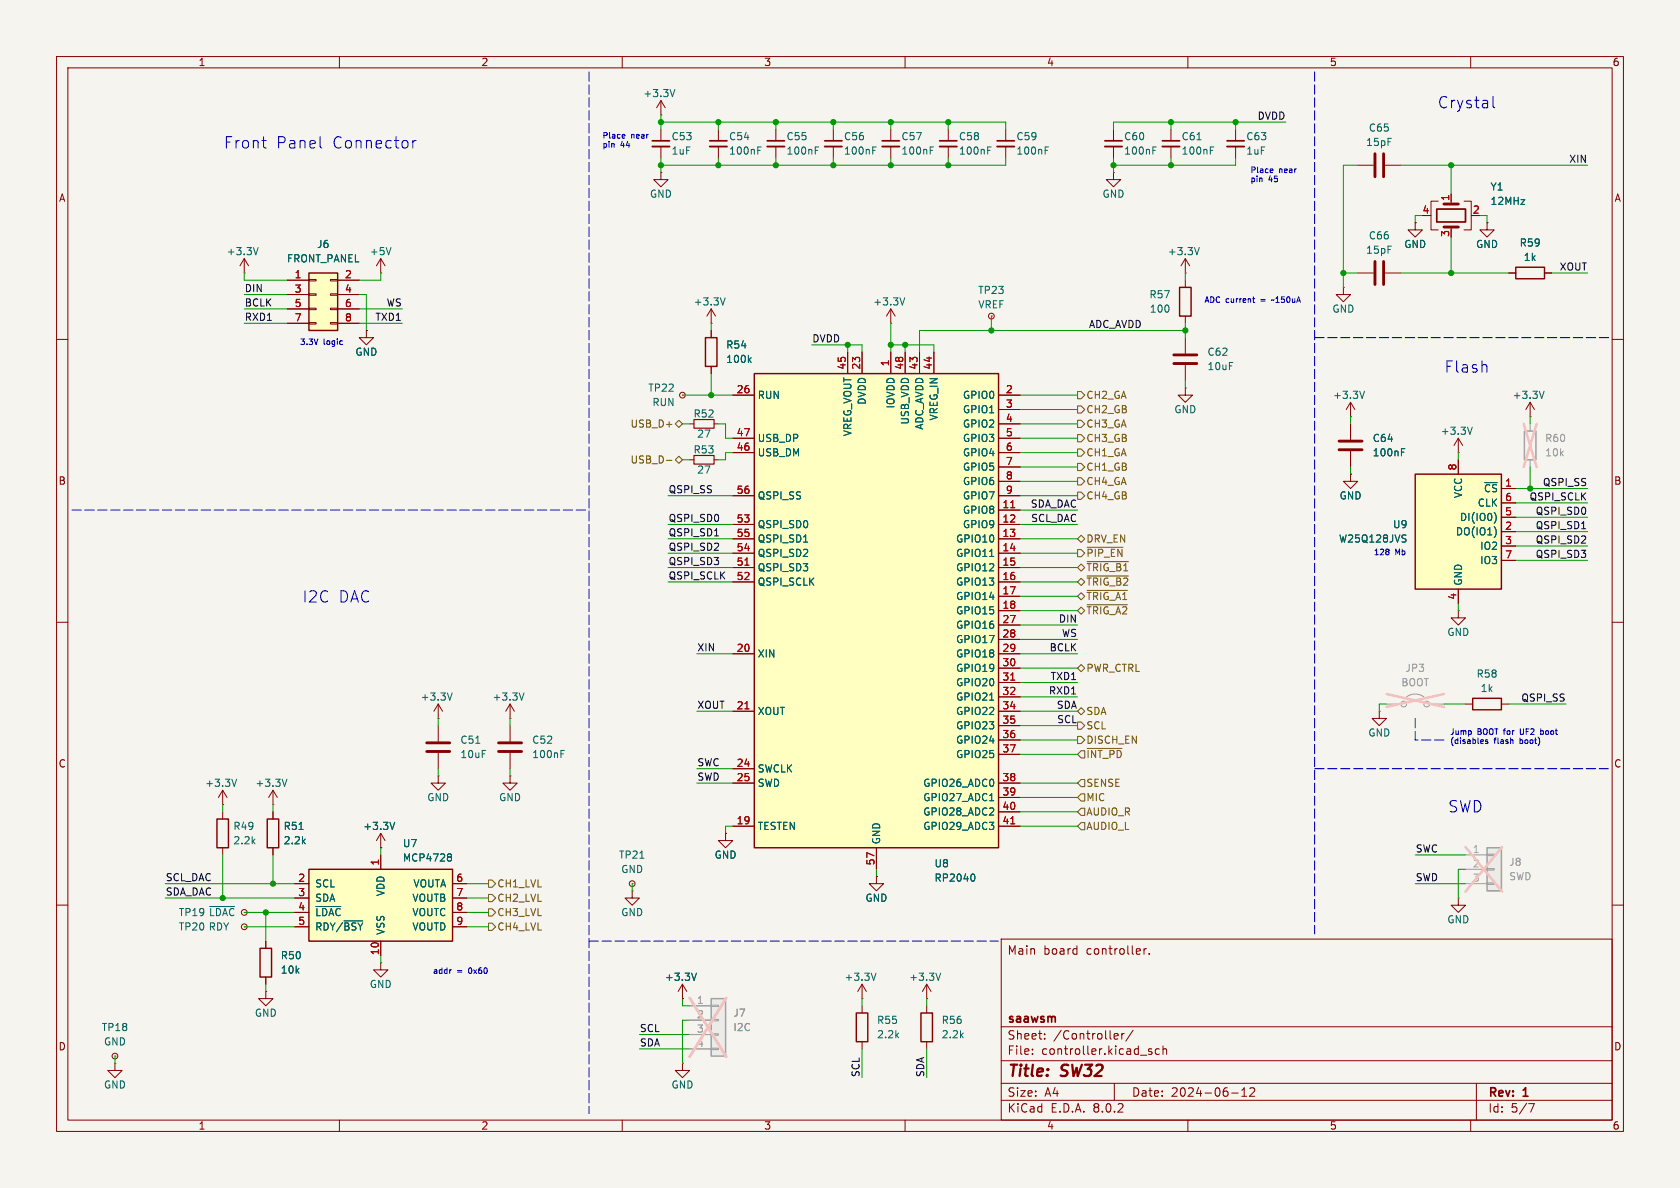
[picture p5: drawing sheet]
<svg xmlns="http://www.w3.org/2000/svg" width="297mm" height="210mm" viewBox="0 0 297 210" stroke-linecap="round" stroke-linejoin="round" font-family="sans-serif">
<path d="M0 0h297v210h-297z" fill="#f5f4ef" stroke="#f5f4ef" stroke-width=".18"/>
<g fill="none" stroke="#840000" stroke-width=".18">
<path d="M10 10h277v190h-277zM12 12h273v186h-273zM60 10v2M110 10v2M160 10v2M210 10v2M260 10v2M240 29.2h2.8M244.9 29.2h2.7M262.9 39.4v1.2h1.3l-1.3 1.3-1.3-1.3h1.3M262.9 39.4h.1M10 60h2"/>
<path d="M266.7 48.3h1.3M273 48.3h1.3M285 60h2M121.9 74.9h.8M126.2 74.9h.8M238.8 73.7h.1M238.8 71.1l-.8 1.3M238.8 71.1v2.6M238.8 71.1l.7 1.3M257.8 77.5l-.8 1.2M257.8 77.5v2.5M257.8 77.5l.8 1.2"/>
<path d="M238.8 83.8v1.3h1.2l-1.2 1.3-1.3-1.3h1.3M238.8 83.8h.1M257.8 80h.1M10 110h2M285 110h2M10 160h2M285 160h2M177 166h108v32h-108zM202.2 167.7v1M202.7 167.7l-.3 .1-.2 .2M203.2 168.6v.1M60 198v2"/>
<path d="M110 198v2M160 198v2M177 194.5h108M177 191.5h108M177 187.5h108M177 181.5h108M182.5 186.3v.1M182.5 185.5v.1M184.7 183.6v.1M184.7 182.8v.1M197 191.5v3M197.2 182.7l.4 .1 .1 .3-.7 .1"/>
<path d="M197.6 183.6l-.4 .1M198.3 182.7v1M198.7 182.7l-.2 .1-.2 .2M200.3 182.1l-1.3 2M203.1 185.8l.5 .2 .1 .2-.2 .2-.5-.1M203.1 185.5h.5M205 185.5l-.5-.1-.3 .3v.4l.2 .2h.6M205.6 185.5l.2-.1 .4 .1v.9M205.6 184.9v1.5M210 198v2M217.7 193.2h1.2M219.5 193.8h.9"/>
<path d="M219.5 192.7l.5-.4v1.5M221 192.4l.5-.1 .2 .1 .1 .3-.9 1.1h.9M260 198v2M261 191.5v6.5M270.2 195.1h1l-.6 1.5"/>
</g>
<path d="M268 47.2h5v2.1h-5z" fill="none" stroke="#840000" stroke-width=".25"/>
<path d="M122.7 74.2h3.5v1.5h-3.5z" fill="none" stroke="#840000" stroke-width=".2"/>
<path d="M243.1 27.2v4M244.6 27.2v4" fill="none" stroke="#840000" stroke-width=".51"/>
<path d="M241.2 69.2l-.4 1.2M260.3 75.5l-.4 1.3" fill="none" stroke="#006464" stroke-width=".18"/>
<path d="M133.3 66h43.2v83.9h-43.2z" fill="#ffffc2"/>
<path d="M133.3 66h43.2v83.9h-43.2zM162.8 179.1h2v5.1h-2z" fill="none" stroke="#840000" stroke-width=".25"/>
<g fill="none" stroke="#840000" stroke-width=".18">
<path d="M218.4 22.9v2M218.4 25.9v2M43.2 48.3h.1M43.2 45.7l-.8 1.3M43.2 45.7v2.6M43.2 45.7l.7 1.3M129.5 69.9h3.8M129.5 77.5h3.8M149.9 62.2v3.8M152.4 62.2v3.8M157.5 62.2v3.8M160 62.2v3.8"/>
<path d="M162.6 62.2v3.8M165.1 62.2v3.8M176.5 69.9h3.8M176.5 72.4h3.8M176.5 74.9h3.8M176.5 77.5h3.8M238.8 74.9v2.8M238.8 79.8v2.8M129.5 92.7h3.8M129.5 95.3h3.8M129.5 97.8h3.8M129.5 80h3.8"/>
<path d="M129.5 87.6h3.8M176.5 90.2h3.8M176.5 92.7h3.8M176.5 95.3h3.8M176.5 97.8h3.8M176.5 80h3.8M176.5 87.6h3.8M176.5 82.6h3.8M176.5 85.1h3.8M129.5 100.3h3.8M129.5 102.9h3.8M129.5 115.6h3.8"/>
<path d="M176.5 100.3h3.8M176.5 102.9h3.8M176.5 105.4h3.8M176.5 108h3.8M176.5 115.6h3.8M176.5 110.5h3.8M176.5 113h3.8M176.5 118.1h3.8M129.5 125.7h3.8M129.5 135.9h3.8M129.5 138.4h3.8M176.5 125.7h3.8"/>
<path d="M176.5 138.4h3.8M176.5 120.7h3.8M176.5 123.2h3.8M176.5 128.3h3.8M176.5 130.8h3.8M176.5 133.4h3.8M128.3 147.3v1.3h1.2l-1.2 1.3-1.3-1.3h1.3M128.3 147.3h.1M129.5 146.1h3.8M154.9 149.9v3.8M176.5 146.1h3.8M176.5 141h3.8"/>
<path d="M176.5 143.5h3.8M163.8 176.5h.1M163.8 174v2.5M163.8 177.8v1.3M163.8 174l-.7 1.3M163.8 174l.8 1.3M163.8 184.2v1.2"/>
</g>
<path d="M131.7 99.9h.7M178.7 89.8h.7M131.7 125.3h.7M178.7 120.2h.7M178.7 145.6h.7" fill="none" stroke="#a90000" stroke-width=".18"/>
<path d="M45.6 43.8l-.4 1.2M247.8 79.9h.4M247.8 79.3h.6M142.1 95.8h.7M175 98.4h.7M175 123.8h.7M172 154.5a.79 .79 0 0 1 0 1.3M175 141.5h.7M166.3 172l-.4 1.3" fill="none" stroke="#006464" stroke-width=".18"/>
<path d="M216.9 25.9h3.1" fill="none" stroke="#840000" stroke-width=".33"/>
<path d="M216.9 24.9h3.1" fill="none" stroke="#840000" stroke-width=".3"/>
<path d="M236.7 79.5h4.1M236.7 78h4.1" fill="none" stroke="#840000" stroke-width=".51"/>
<path d="M250.2 83.8h15.2v20.3h-15.2z" fill="#ffffc2"/>
<path d="M250.2 83.8h15.2v20.3h-15.2z" fill="none" stroke="#840000" stroke-width=".25"/>
<path d="M64.8 58.4v1.3h-1.3l1.3 1.3 1.2-1.3h-1.2M64.8 58.4h.1M257.8 81.3v2.5M265.4 86.4h2.6M265.4 94h2.6M265.4 96.5h2.6M265.4 91.4h2.6M265.4 88.9h2.6M265.4 99.1h2.6M257.8 104.1v2.6" fill="none" stroke="#840000" stroke-width=".18"/>
<path d="M248.1 94.6h.5M248.3 95.2l.3 .3-.3 .3M264.2 90.6a1.49 1.49 0 0 1 0 1.8M264.5 93.7v.8" fill="none" stroke="#006464" stroke-width=".18"/>
<path d="M54.6 48.3h5.1v10.1h-5.1z" fill="#ffffc2"/>
<g fill="none" stroke="#840000" stroke-width=".18">
<path d="M116.8 17.8v2.5M116.8 17.8l-.7 1.3M116.8 17.8l.8 1.3M116.8 30.5v1.3h1.3l-1.3 1.2-1.2-1.2h1.2M116.8 30.5h.1M116.8 20.3h.1M116.8 22.9v2M116.8 25.9v2M147.3 22.9v2M147.3 25.9v2M157.5 22.9v2M157.5 25.9v2"/>
<path d="M50.8 49.5h3.8M50.8 52.1h3.8M50.8 54.6h3.8M50.8 57.2h3.8M54.6 57h1.3v.3h-1.3zM54.6 54.5h1.3v.2h-1.3zM54.6 51.9h1.3v.3h-1.3zM54.6 49.4h1.3v.3h-1.3zM58.4 57h1.3v.3h-1.3zM58.4 54.5h1.3v.2h-1.3zM58.4 51.9h1.3v.3h-1.3zM58.4 49.4h1.3v.3h-1.3z"/>
<path d="M59.7 49.5h3.8M59.7 52.1h3.8M59.7 54.6h3.8M59.7 57.2h3.8M67.3 48.3h.1M67.3 45.7l-.8 1.3M67.3 45.7v2.6M67.3 45.7l.8 1.3M157.5 57.2h.1M157.5 54.6v2.6M157.5 54.6l-.8 1.3M157.5 54.6l.7 1.3"/>
<path d="M120.6 69.9h.1M243.8 125.7v1.3h1.3l-1.3 1.3-1.2-1.3h1.2M243.8 125.7h.1M154.9 154.9v1.3h1.3l-1.3 1.3-1.2-1.3h1.2M154.9 154.9h.1M120.6 176.5h.1M120.6 174l-.7 1.3M120.6 174v2.5M120.6 174l.8 1.3M152.4 177.8v1.3M120.6 188v1.2h1.3l-1.3 1.3-1.2-1.3h1.2M120.6 188h.1"/>
<path d="M152.4 184.2v1.2"/>
<circle cx="120.7" cy="69.9" r=".51"/>
</g>
<path d="M54.6 48.3h5.1v10.1h-5.1zM151.4 179.1h2v5.1h-2z" fill="none" stroke="#840000" stroke-width=".25"/>
<path d="M115.3 25.9h3.1M145.8 25.9h3M156 25.9h3" fill="none" stroke="#840000" stroke-width=".33"/>
<path d="M115.3 24.9h3.1M145.8 24.9h3M156 24.9h3" fill="none" stroke="#840000" stroke-width=".3"/>
<path d="M119.3 15.8l-.4 1.3M154.3 26.6h.4M154.3 26h.6M164.4 26.6h.5M164.4 26h.7M69.1 43.8l-.4 1.2M159.9 52.6l-.4 1.3M123.1 172l-.4 1.3" fill="none" stroke="#006464" stroke-width=".18"/>
<path d="M125.7 176.5h2.6v10.2h-2.6z" fill="#ebeae8"/>
<g fill="none" stroke="#9c9b98" stroke-width=".18">
<path d="M270.5 74.9v1.3M270.5 81.3v1.3M245.1 124.5h2.5M248.7 123.2a2.54 2.54 0 0 1 3 0M252.7 124.5h2.6M121.9 177.8h3.8M125.7 177.7h1.3v.2h-1.3zM121.9 180.3h3.8M121.9 182.9h3.8M121.9 185.4h3.8M125.7 185.3h1.3v.2h-1.3zM125.7 182.8h1.3v.2h-1.3z"/>
<path d="M125.7 180.2h1.3v.3h-1.3z"/>
<circle cx="248.2" cy="124.5" r=".51"/>
<circle cx="252.2" cy="124.5" r=".51"/>
</g>
<path d="M269.5 76.2h2v5.1h-2zM125.7 176.5h2.6v10.2h-2.6z" fill="none" stroke="#9c9b98" stroke-width=".25"/>
<path d="M269.4 74.9l2.3 7.7M271.7 74.9l-2.3 7.7M245.1 122.7l10.2 2.3M255.3 122.7l-10.2 2.3M121.9 176.4l6.5 10.4M128.4 176.4l-6.5 10.4" fill="none" stroke="#f6c1c2" stroke-width=".46"/>
<g fill="none" stroke="#840000" stroke-width=".18">
<path d="M127 22.9v2M127 25.9v2M137.2 22.9v2M137.2 25.9v2M207 22.9v2M207 25.9v2M125.7 57.2h.1M125.7 54.6v2.6M125.7 58.4v1.3M125.7 54.6l-.7 1.3M125.7 54.6l.8 1.3M175.3 55.9h.1"/>
<path d="M209.5 48.3h.1M209.5 45.7l-.7 1.3M209.5 45.7v2.6M209.5 49.5v1.3M209.5 55.9v1.3M209.5 59.7v2.8M209.5 45.7l.8 1.3M125.7 64.8v1.2M209.5 68.6v1.3h1.3l-1.3 1.2-1.2-1.2h1.2M209.5 68.6h.1M209.5 64.5v2.8M270.5 73.7h.1"/>
<path d="M270.5 71.1l-.8 1.3M270.5 71.1v2.6M270.5 71.1l.8 1.3M121.9 81.3h.8M126.2 81.3h.8M257.8 108v1.2h1.3l-1.3 1.3-1.3-1.3h1.3M257.8 108h.1M77.5 137.2v1.2h1.2l-1.2 1.3-1.3-1.3h1.3M77.5 137.2h.1M77.5 127h.1M77.5 124.5v2.5M77.5 128.3v2.8"/>
<path d="M77.5 133.1v2.8M77.5 124.5l-.8 1.2M77.5 124.5l.7 1.2M90.2 137.2v1.2h1.2l-1.2 1.3-1.3-1.3h1.3M90.2 137.2h.1M111.8 157.5v1.3h1.2l-1.2 1.2-1.3-1.2h1.3M111.8 157.5h.1M111.8 156.2h.1M152.4 176.5h.1M152.4 174l-.8 1.3M152.4 174v2.5M152.4 174l.8 1.3"/>
<circle cx="175.3" cy="55.9" r=".51"/>
<circle cx="111.8" cy="156.2" r=".51"/>
</g>
<g fill="none" stroke="#006464" stroke-width=".18">
<path d="M134 26.6h.4M134 26h.6M144.1 26.6h.5M144.1 26h.6M211.6 24.7h.7M214 26.6h.4M214 26h.6M128.2 52.6l-.4 1.3M212 43.8l-.4 1.2M132.4 63.6l.4 .5M132.8 63.2l-.5 .5M273 69.2l-.4 1.2"/>
<path d="M79.9 122.5l-.4 1.3M84.1 131.4h.7M113.1 151.7h.7M154.9 172l-.5 1.3"/>
</g>
<path d="M125.5 25.9h3M135.6 25.9h3.1M205.5 25.9h3" fill="none" stroke="#840000" stroke-width=".33"/>
<path d="M125.5 24.9h3M135.6 24.9h3.1M205.5 24.9h3" fill="none" stroke="#840000" stroke-width=".3"/>
<path d="M124.7 59.7h2v5.1h-2zM208.5 50.8h2.1v5.1h-2.1z" fill="none" stroke="#840000" stroke-width=".25"/>
<path d="M122.7 80.5h3.5v1.5h-3.5z" fill="none" stroke="#840000" stroke-width=".2"/>
<path d="M207.5 64.3h4.1M207.5 62.7h4.1M75.4 132.8h4.1M75.4 131.3h4.1" fill="none" stroke="#840000" stroke-width=".51"/>
<path d="M262.9 149.9h2.5v7.6h-2.5z" fill="#ebeae8"/>
<path d="M259.1 151.1h3.8M259.1 153.7h3.8M259.1 156.2h3.8M262.9 156.1h1.3v.2h-1.3zM262.9 153.5h1.3v.3h-1.3zM262.9 151h1.3v.3h-1.3z" fill="none" stroke="#9c9b98" stroke-width=".18"/>
<path d="M262.9 149.9h2.5v7.6h-2.5z" fill="none" stroke="#9c9b98" stroke-width=".25"/>
<path d="M259.1 149.7l6.5 7.9M265.6 149.7l-6.5 7.9" fill="none" stroke="#f6c1c2" stroke-width=".46"/>
<g fill="none" stroke="#840000" stroke-width=".18">
<path d="M167.6 22.9v2M167.6 25.9v2M177.8 22.9v2M177.8 25.9v2M196.8 30.5v1.3h1.3l-1.3 1.2-1.2-1.2h1.2M196.8 30.5h.1M196.8 22.9v2M196.8 25.9v2M90.2 127h.1M90.2 124.5l-.8 1.2M90.2 124.5v2.5M90.2 128.3v2.8"/>
<path d="M90.2 133.1v2.8M90.2 124.5l.7 1.2M259.1 124.5h1.2M265.4 124.5h1.3M67.3 149.9h.1M67.3 147.3l-.8 1.3M67.3 147.3v2.6M67.3 147.3l.8 1.3M257.8 158.8v1.2h1.3l-1.3 1.3-1.3-1.3h1.3M257.8 158.8h.1M67.3 170.2v1.3h1.3l-1.3 1.2-1.3-1.2h1.3M67.3 170.2h.1"/>
</g>
<path d="M174.6 26.6h.4M174.6 26h.6M184.8 26.6h.4M184.8 26h.6M203.8 26.6h.4M203.8 26h.6M92.6 122.5l-.4 1.3M99.2 133.3h.4M99.2 132.7h.6M69.8 145.4l-.4 1.2" fill="none" stroke="#006464" stroke-width=".18"/>
<path d="M88.1 132.8h4.1M88.1 131.3h4.1" fill="none" stroke="#840000" stroke-width=".51"/>
<path d="M166.1 25.9h3.1M176.3 25.9h3M195.3 25.9h3.1" fill="none" stroke="#840000" stroke-width=".33"/>
<path d="M166.1 24.9h3.1M176.3 24.9h3M195.3 24.9h3.1" fill="none" stroke="#840000" stroke-width=".3"/>
<path d="M260.3 123.4h5.1v2.1h-5.1z" fill="none" stroke="#840000" stroke-width=".25"/>
<path d="M54.6 153.7h25.4v12.7h-25.4z" fill="#ffffc2"/>
<path d="M38.4 144.8h2v5.1h-2zM47.2 144.8h2.1v5.1h-2.1zM54.6 153.7h25.4v12.7h-25.4zM46 167.6h2v5.1h-2z" fill="none" stroke="#840000" stroke-width=".25"/>
<g fill="none" stroke="#840000" stroke-width=".18">
<path d="M250.2 39.4v1.2h1.3l-1.3 1.3-1.3-1.3h1.3M250.2 39.4h.1M252.7 38.1h.3M254.3 35.6h-1.3v5h1.3M256.5 34.3v1.3M258.8 35.6h1.3v5h-1.3M262.9 39.4h.1M50.8 49.5h3.8M50.8 52.1h3.8M50.8 54.6h3.8M50.8 57.2h3.8M59.7 49.5h3.8"/>
<path d="M59.7 52.1h3.8M59.7 54.6h3.8M59.7 57.2h3.8M64.8 58.4h.1M125.7 58.4v1.3M237.5 50.8v1.3h1.3l-1.3 1.2-1.3-1.2h1.3M237.5 50.8h.1M240 48.3h2.8M244.9 48.3h2.7M256.5 40.1v.5M266.7 48.3h1.3M273 48.3h1.3"/>
<path d="M125.7 64.8v1.2M129.5 69.9h3.8M129.5 77.5h3.8M149.9 62.2v3.8M152.4 62.2v3.8M157.5 62.2v3.8M160 62.2v3.8M162.6 62.2v3.8M165.1 62.2v3.8M176.5 69.9h3.8M176.5 72.4h3.8M176.5 74.9h3.8"/>
<path d="M176.5 77.5h3.8M238.8 74.9v2.8M238.8 79.8v2.8M129.5 92.7h3.8M129.5 95.3h3.8M129.5 97.8h3.8M129.5 80h3.8M129.5 87.6h3.8M176.5 90.2h3.8M176.5 92.7h3.8M176.5 95.3h3.8M176.5 97.8h3.8"/>
<path d="M176.5 80h3.8M176.5 87.6h3.8M176.5 82.6h3.8M176.5 85.1h3.8M238.8 83.8h.1M257.8 81.3v2.5M265.4 86.4h2.6M265.4 94h2.6M265.4 96.5h2.6M265.4 91.4h2.6M265.4 88.9h2.6M265.4 99.1h2.6"/>
<path d="M129.5 100.3h3.8M129.5 102.9h3.8M129.5 115.6h3.8M176.5 100.3h3.8M176.5 102.9h3.8M176.5 105.4h3.8M176.5 108h3.8M176.5 115.6h3.8M176.5 110.5h3.8M176.5 113h3.8M176.5 118.1h3.8M257.8 104.1v2.6"/>
<path d="M39.4 139.7v2.5M39.4 139.7l-.8 1.3M39.4 139.7l.7 1.3M48.3 139.7v2.5M48.3 139.7l-.8 1.3M48.3 139.7l.7 1.3M129.5 125.7h3.8M129.5 135.9h3.8M129.5 138.4h3.8M176.5 125.7h3.8M176.5 138.4h3.8M176.5 120.7h3.8"/>
<path d="M176.5 123.2h3.8M176.5 128.3h3.8M176.5 130.8h3.8M176.5 133.4h3.8M39.4 142.2h.1M39.4 143.5v1.3M39.4 149.9v1.2M48.3 142.2h.1M48.3 143.5v1.3M48.3 149.9v1.2M52.1 156.2h2.5M52.1 158.8h2.5"/>
<path d="M67.3 149.9h.1M67.3 151.1v2.6M80 156.2h2.5M80 158.8h2.5M128.3 147.3h.1M129.5 146.1h3.8M154.9 154.9h.1M154.9 149.9v3.8M176.5 146.1h3.8M176.5 141h3.8M176.5 143.5h3.8M43.2 163.8h.1"/>
<path d="M47 175.3v1.2h1.3l-1.3 1.3-1.3-1.3h1.3M47 175.3h.1M47 166.4v1.2M47 172.7v1.3M52.1 161.3h2.5M52.1 163.8h2.5M67.3 166.4v2.5M80 161.3h2.5M80 163.8h2.5M120.6 176.5h.1M20.3 188v1.2h1.3l-1.3 1.3-1.3-1.3h1.3M20.3 188h.1"/>
<path d="M20.3 186.7h.1"/>
<circle cx="43.2" cy="163.8" r=".51"/>
<circle cx="20.3" cy="186.7" r=".51"/>
</g>
<g fill="none" stroke="#006464" stroke-width=".18">
<path d="M132.4 63.6l.4 .5M132.8 63.2l-.5 .5M247.8 79.9h.4M247.8 79.3h.6M142.1 95.8h.7M175 98.4h.7M248.1 94.6h.5M248.3 95.2l.3 .3-.3 .3M264.2 90.6a1.49 1.49 0 0 1 0 1.8M264.5 93.7v.8M41.8 137.7l-.4 1.3M50.7 137.7l-.4 1.3"/>
<path d="M175 123.8h.7M52.9 146.6h.7M69.8 145.4l-.4 1.2M79.3 150.9h.3l.2 .3-.2 .3M79.3 151.5h.3M79.6 151.5l.2 .1v.4l-.1 .2h-.4M172 154.5a.79 .79 0 0 1 0 1.3M175 141.5h.7M37.1 160.2h4.4M55.9 160.2h4.4M60.8 162.8h3.3M123.1 172l-.4 1.3"/>
</g>
<path d="M254 37h5.1v2.2h-5.1z" fill="none" stroke="#840000" stroke-width=".3"/>
<path d="M255.3 36.1h2.5M243.1 46.2v4.1M244.6 46.2v4.1M255.3 40.1h2.5" fill="none" stroke="#840000" stroke-width=".51"/>
<g fill="none" stroke="#725600" stroke-width=".18">
<path d="M120 74.3l.6 .6-.6 .7-.6-.7zM190.5 69.2h.6l.7 .7-.7 .6h-.6zM190.5 71.8h.6l.7 .6-.7 .6h-.6zM190.5 76.8h.6l.7 .7-.7 .6h-.6zM190.5 74.3h.6l.7 .6-.7 .7h-.6zM190.5 79.4h.6l.7 .6-.7 .6h-.6zM117.8 81.4h1M119.4 81.3l.6-.7 .6 .7-.6 .6zM190.5 87h.6l.7 .6-.7 .7h-.6zM190.5 84.5h.6l.7 .6-.7 .6h-.6zM190.5 97.2h.6l.7 .6-.7 .6h-.6zM190.5 81.9h.6l.7 .7-.7 .6h-.6z"/>
<path d="M190.5 95.3l.6-.7 .7 .7-.7 .6zM192.2 96.7h6.3M192.2 99.3h7.3M190.5 105.4l.6-.6 .7 .6-.7 .6zM190.5 100.3l.6-.6 .7 .6-.7 .7zM190.5 118.1l.6-.6 .7 .6-.7 .6zM190.5 108l.6-.7 .7 .7-.7 .6zM190.5 102.9l.6-.7 .7 .7-.7 .6zM192.2 104.4h7.1M192.2 106.9h7.1M192.2 101.8h7.3M190.5 127.6h.6l.7 .7-.7 .6h-.6z"/>
<path d="M190.5 125.7l.6-.6 .7 .6-.7 .7zM190.5 130.2h.6l.7 .6-.7 .6h-.6zM191.1 137.8h.7v1.3h-.7l-.6-.7zM191.1 132.7h.7v1.3h-.7l-.6-.6zM192.2 132.3h6.1M86.4 158.1h.6l.6 .7-.6 .6h-.6zM86.4 155.6h.6l.6 .6-.6 .6h-.6zM191.1 140.3h.7v1.3h-.7l-.6-.6zM191.1 142.9h.7v1.2h-.7l-.6-.6zM191.1 145.4h.7v1.3h-.7l-.6-.6zM86.4 160.7h.6l.6 .6-.6 .6h-.6zM86.4 163.2h.6l.6 .6-.6 .7h-.6z"/>
</g>
<path d="M126.3 94.7h.7M279.6 93.5h.7" fill="none" stroke="#0f0f0f" stroke-width=".18"/>
<g fill="none" stroke="#0000c2" stroke-width=".18">
<path d="M264 17.1v1.7l.2 .3M46.3 24.8h.8M46.9 26.2h.2M56.7 26.1l.2 .1M73 24.8v1.4M73.5 24.8a.51 .51 0 0 0-.5 .4M110.3 23.8l.2 .2-.5 .1M110.4 24.4h-.1M224.9 29.9l.1 .2-.4 .1M225 30.5h-.1M221.4 52.8h.4M221.6 52.5v.8l.2 .2"/>
<path d="M224.8 53.1l.1-.1 .2 .1M60.4 60.2l.1 .1M60.5 60.9h-.1M245.5 97.1l.1 .2-.1 .2M245.5 97.5l.1 .2-.1 .3M263 130.8h-.2l-.2 .1 .1 .2 .3 .1v.2h-.4M268.8 128.8l.1 1M272.4 128.8v1M272.4 129.8h.3M272.7 129.2h-.3M79.7 171.4h.1"/>
</g>
<path d="M104.1 12.7v184.2M232.4 12.7v152.4M232.4 59.7h52.1M12.7 90.2h91.4M232.4 135.9h52.1M250.2 127v3.8M255.3 130.8h-5.1M104.1 166.4h72.4" fill="none" stroke="#0000c2" stroke-width=".18" stroke-dasharray="1.7 .6"/>
<g fill="none" stroke="#009600" stroke-width=".18">
<path d="M116.8 21.6h61v1.3M116.8 20.3v2.6M116.8 27.9v2.6M127 21.6v1.3M127 27.9v1.3M137.2 21.6v1.3M137.2 27.9v1.3M147.3 21.6v1.3M147.3 27.9v1.3M157.5 21.6v1.3M157.5 27.9v1.3M167.6 21.6v1.3"/>
<path d="M167.6 27.9v1.3M177.8 27.9v1.3h-61M196.8 27.9v2.6M207 21.6v1.3M207 27.9v1.3M218.4 27.9v1.3h-21.6M218.4 21.6v1.3M227.3 21.6h-30.5v1.3M240 29.2h-2.5v21.6M247.6 29.2h33.1M251.5 38.1h-1.3v1.3M256.5 29.2v5.1"/>
<path d="M261.6 38.1h1.3v1.3M43.2 52.1h7.6M43.2 54.6h7.6M43.2 57.2h7.6M43.2 48.3v1.2h7.6M63.5 52.1h1.3v6.3M63.5 54.6h7.6M63.5 57.2h7.6M67.3 48.3v1.2h-3.8M125.7 57.2v1.2M157.5 57.2v5M175.3 55.9v2.5"/>
<path d="M209.5 58.4h-46.9v3.8M209.5 48.3v1.2M209.5 57.2v2.5M237.5 48.3h2.5M247.6 48.3h19.1M256.5 41.9v6.4M274.3 48.3h6.4M120.6 74.9h1.3M120.6 69.9h8.9M125.7 66v3.9M127 74.9h1.3v2.6h1.2M143.5 61h8.9v1.2"/>
<path d="M149.9 61v1.2M157.5 61h7.6v1.2M160 61v1.2M180.3 77.5h10.2M180.3 74.9h10.2M180.3 72.4h10.2M180.3 69.9h10.2M209.5 67.3v1.3M238.8 73.7v1.2M270.5 73.7v1.2M118.1 87.6h11.4M118.1 95.3h11.4"/>
<path d="M118.1 97.8h11.4M118.1 92.7h11.4M120.6 81.3h1.3M129.5 80h-1.2v1.3h-1.3M180.3 82.6h10.2M180.3 80h10.2M180.3 87.6h10.2M180.3 95.3h10.2M180.3 97.8h10.2M180.3 92.7h10.2M180.3 90.2h10.2M180.3 85.1h10.2"/>
<path d="M238.8 82.6v1.2M257.8 80v1.3M268 94h12.7M268 86.4h12.7M268 91.4h12.7M268 99.1h12.7M268 88.9h12.7M268 96.5h12.7M270.5 82.6v3.8M118.1 100.3h11.4M118.1 102.9h11.4M123.2 115.6h6.3"/>
<path d="M180.3 100.3h10.2M180.3 102.9h10.2M180.3 115.6h10.2M180.3 108h10.2M180.3 113h10.2M180.3 105.4h10.2M180.3 110.5h10.2M180.3 118.1h10.2M257.8 106.7v1.3M77.5 127v1.3M77.5 135.9v1.3M90.2 127v1.3"/>
<path d="M90.2 135.9v1.3M123.2 138.4h6.3M123.2 125.7h6.3M123.2 135.9h6.3M180.3 138.4h10.2M180.3 128.3h10.2M180.3 133.4h10.2M180.3 130.8h10.2M180.3 125.7h10.2M180.3 120.7h10.2M180.3 123.2h10.2M245.1 124.5h-1.3v1.2"/>
<path d="M255.3 124.5h3.8M266.7 124.5h10.2M29.2 158.8h22.9M29.2 156.2h22.9M39.4 142.2v1.3M39.4 151.1v7.7M48.3 142.2v1.3M48.3 151.1v5.1M67.3 149.9v1.2M82.5 158.8h3.9M82.5 156.2h3.9M111.8 156.2v1.3"/>
<path d="M129.5 146.1h-1.2v1.2M154.9 153.7v1.2M180.3 146.1h10.2M180.3 143.5h10.2M180.3 141h10.2M250.2 156.2h8.9M250.2 151.1h8.9M259.1 153.7h-1.3v5.1M43.2 163.8h8.9M43.2 161.3h8.9M47 161.3v5.1M47 174v1.3"/>
<path d="M67.3 168.9v1.3M82.5 163.8h3.9M82.5 161.3h3.9M120.6 176.5v1.3h1.3M152.4 176.5v1.3M163.8 176.5v1.3M20.3 186.7v1.3M113 182.9h8.9M113 185.4h8.9M121.9 180.3h-1.3v7.7M152.4 185.4v5.1M163.8 185.4v5.1"/>
</g>
<path d="M121.9 177.8h3.8M121.9 180.3h3.8M121.9 182.9h3.8M121.9 185.4h3.8" fill="none" stroke="#9c9b98" stroke-width=".18"/>
<path d="M121.9 176.4l6.5 10.4M128.4 176.4l-6.5 10.4" fill="none" stroke="#f6c1c2" stroke-width=".46"/>
<path d="M131.7 99.9h.7M178.7 89.8h.7M131.7 125.3h.7M178.7 120.2h.7M178.7 145.6h.7" fill="none" stroke="#a90000" stroke-width=".18"/>
<g fill="#009600" stroke="#009600" stroke-width=".18">
<circle cx="160" cy="61" r=".46"/>
<circle cx="175.3" cy="58.4" r=".46"/>
<circle cx="218.4" cy="21.6" r=".46"/>
<circle cx="207" cy="21.6" r=".46"/>
<circle cx="196.8" cy="29.2" r=".46"/>
<circle cx="237.5" cy="48.3" r=".46"/>
<circle cx="209.5" cy="58.4" r=".46"/>
<circle cx="207" cy="29.2" r=".46"/>
<circle cx="256.5" cy="29.2" r=".46"/>
<circle cx="256.5" cy="48.3" r=".46"/>
<circle cx="270.5" cy="86.4" r=".46"/>
<circle cx="116.8" cy="29.2" r=".46"/>
<circle cx="167.6" cy="29.2" r=".46"/>
<circle cx="157.5" cy="29.2" r=".46"/>
<circle cx="167.6" cy="21.6" r=".46"/>
<circle cx="157.5" cy="61" r=".46"/>
<circle cx="157.5" cy="21.6" r=".46"/>
<circle cx="149.9" cy="61" r=".46"/>
<circle cx="137.2" cy="21.6" r=".46"/>
<circle cx="137.2" cy="29.2" r=".46"/>
<circle cx="116.8" cy="21.6" r=".46"/>
<circle cx="127" cy="29.2" r=".46"/>
<circle cx="127" cy="21.6" r=".46"/>
<circle cx="147.3" cy="29.2" r=".46"/>
<circle cx="147.3" cy="21.6" r=".46"/>
<circle cx="47" cy="161.3" r=".46"/>
<circle cx="39.4" cy="158.8" r=".46"/>
<circle cx="48.3" cy="156.2" r=".46"/>
<circle cx="125.7" cy="69.9" r=".46"/>
</g>
<g font-size="2.8" fill="#0000c2">
<text x="254.1" y="19.3">Crystal</text>
<text x="39.5" y="26.4">Front</text>
<text x="48.8" y="26.4">Panel</text>
<text x="58.8" y="26.4">Connector</text>
<text x="255.3" y="66">Flash</text>
<text x="53.3" y="106.7">I2C</text>
<text x="59.8" y="106.7">DAC</text>
<text x="256" y="143.8">SWD</text>
</g>
<g font-size="2.8" fill="#840000">
<text x="178" y="190.9">Title:</text>
<text x="187.7" y="190.9">SW32</text>
</g>
<g font-size="2.1" fill="#840000">
<text x="178" y="169">Main</text>
<text x="184.4" y="169">board</text>
<text x="192.1" y="169">controller.</text>
<text x="178" y="184">Sheet:</text>
<text x="178" y="181.2">saawsm</text>
<text x="186.2" y="184">/Controller/</text>
<text x="178" y="186.7">File:</text>
<text x="184.1" y="186.7">controller.kicad_sch</text>
<text x="178" y="196.9">KiCad</text>
<text x="178" y="194.1">Size:</text>
<text x="184.7" y="194.1">A4</text>
<text x="185.7" y="196.9">E.D.A.</text>
<text x="193.3" y="196.9">8.0.2</text>
<text x="200" y="194.1">Date:</text>
<text x="207" y="194.1">2024-06-12</text>
<text x="263" y="194.3">Rev:</text>
<text x="263" y="196.9">Id:</text>
<text x="267.1" y="196.9">5/7</text>
<text x="269.4" y="194.3">1</text>
</g>
<g font-size="1.8" fill="#840000">
<text x="35" y="11.9">1</text>
<text x="85" y="11.9">2</text>
<text x="135" y="11.9">3</text>
<text x="185" y="11.9">4</text>
<text x="235" y="11.9">5</text>
<text x="285" y="11.9">6</text>
<text x="10.3" y="35.9">A</text>
<text x="285.3" y="35.9">A</text>
<text x="10.3" y="85.9">B</text>
<text x="285.3" y="85.9">B</text>
<text x="10.3" y="135.9">C</text>
<text x="285.3" y="135.9">C</text>
<text x="10.3" y="185.9">D</text>
<text x="285.3" y="185.9">D</text>
<text x="35" y="199.9">1</text>
<text x="85" y="199.9">2</text>
<text x="135" y="199.9">3</text>
<text x="185" y="199.9">4</text>
<text x="235" y="199.9">5</text>
<text x="285" y="199.9">6</text>
</g>
<g font-size="1.8" fill="#006464">
<text x="113.6" y="17.4">+3.3V</text>
<text x="241.9" y="23.5">C65</text>
<text x="118.6" y="27.5">1uF</text>
<text x="118.6" y="25">C53</text>
<text x="128.8" y="27.5">100nF</text>
<text x="128.8" y="25">C54</text>
<text x="138.9" y="27.5">100nF</text>
<text x="138.9" y="25">C55</text>
<text x="149.1" y="27.5">100nF</text>
<text x="149.1" y="25">C56</text>
<text x="159.3" y="27.5">100nF</text>
<text x="159.3" y="25">C57</text>
<text x="169.4" y="27.5">100nF</text>
<text x="169.4" y="25">C58</text>
<text x="179.6" y="27.5">100nF</text>
<text x="179.6" y="25">C59</text>
<text x="198.6" y="27.5">100nF</text>
<text x="198.6" y="25">C60</text>
<text x="208.8" y="27.5">100nF</text>
<text x="208.8" y="25">C61</text>
<text x="220.2" y="27.5">1uF</text>
<text x="220.2" y="25">C63</text>
<text x="241.4" y="26">15pF</text>
<text x="114.8" y="35.2">GND</text>
<text x="194.8" y="35.2">GND</text>
<text x="263.4" y="33.9">Y1</text>
<text x="263.4" y="36.4">12MHz</text>
<text x="40" y="45.3">+3.3V</text>
<text x="50.6" y="46.6">FRONT_PANEL</text>
<text x="56" y="44">J6</text>
<text x="65.3" y="45.3">+5V</text>
<text x="206.4" y="45.3">+3.3V</text>
<text x="241.4" y="45.1">15pF</text>
<text x="241.9" y="42.5">C66</text>
<text x="248.2" y="44">GND</text>
<text x="260.9" y="44">GND</text>
<text x="268.6" y="43.8">R59</text>
<text x="269.3" y="46.3">1k</text>
<text x="172.8" y="52.2">TP23</text>
<text x="203.1" y="52.9">R57</text>
<text x="122.5" y="54.2">+3.3V</text>
<text x="154.3" y="54.2">+3.3V</text>
<text x="172.9" y="54.7">VREF</text>
<text x="203.2" y="55.5">100</text>
<text x="235.5" y="55.5">GND</text>
<text x="62.7" y="63.1">GND</text>
<text x="128.3" y="61.8">R54</text>
<text x="128.3" y="64.4">100k</text>
<text x="213.4" y="63.1">C62</text>
<text x="213.4" y="65.6">10uF</text>
<text x="114.5" y="69.4">TP22</text>
<text x="115.2" y="72">RUN</text>
<text x="133.9" y="70.7">RUN</text>
<text x="153.3" y="71.6" transform="rotate(-90 153.3 71.6)">DVDD</text>
<text x="170.1" y="70.7">GPIO0</text>
<text x="235.6" y="70.7">+3.3V</text>
<text x="267.3" y="70.7">+3.3V</text>
<text x="122.5" y="74">R52</text>
<text x="123.1" y="77.6">27</text>
<text x="150.7" y="77.2" transform="rotate(-90 150.7 77.2)">VREG_VOUT</text>
<text x="158.3" y="72.3" transform="rotate(-90 158.3 72.3)">IOVDD</text>
<text x="160.9" y="75.2" transform="rotate(-90 160.9 75.2)">USB_VDD</text>
<text x="163.4" y="76.1" transform="rotate(-90 163.4 76.1)">ADC_AVDD</text>
<text x="166" y="74.4" transform="rotate(-90 166 74.4)">VREG_IN</text>
<text x="170.1" y="73.3">GPIO1</text>
<text x="170.1" y="75.8">GPIO2</text>
<text x="207.5" y="73.3">GND</text>
<text x="254.6" y="77.1">+3.3V</text>
<text x="122.5" y="80.4">R53</text>
<text x="123.1" y="83.9">27</text>
<text x="133.9" y="80.9">USB_DM</text>
<text x="133.9" y="78.3">USB_DP</text>
<text x="170.1" y="78.3">GPIO3</text>
<text x="170.1" y="80.9">GPIO4</text>
<text x="170.1" y="83.4">GPIO5</text>
<text x="242.6" y="80.9">100nF</text>
<text x="242.6" y="78.3">C64</text>
<text x="133.9" y="88.5">QSPI_SS</text>
<text x="170.1" y="86">GPIO6</text>
<text x="170.1" y="88.5">GPIO7</text>
<text x="236.7" y="88.5">GND</text>
<text x="258.7" y="88.2" transform="rotate(-90 258.7 88.2)">VCC</text>
<text x="261.2" y="89.8">CLK</text>
<text x="262.2" y="87.2">~{CS}</text>
<text x="133.9" y="93.6">QSPI_SD0</text>
<text x="170.1" y="91">GPIO8</text>
<text x="170.1" y="93.6">GPIO9</text>
<text x="246.2" y="93.6">U9</text>
<text x="257.3" y="94.8">DO(IO1)</text>
<text x="258" y="92.3">DI(IO0)</text>
<text x="133.9" y="101.2">QSPI_SD3</text>
<text x="133.9" y="98.7">QSPI_SD2</text>
<text x="133.9" y="96.1">QSPI_SD1</text>
<text x="168.9" y="96.1">GPIO10</text>
<text x="168.9" y="98.7">GPIO11</text>
<text x="168.9" y="101.2">GPIO12</text>
<text x="236.6" y="96.1">W25Q128JVS</text>
<text x="261.6" y="97.4">IO2</text>
<text x="261.6" y="99.9">IO3</text>
<text x="133.9" y="103.7">QSPI_SCLK</text>
<text x="168.9" y="103.7">GPIO13</text>
<text x="168.9" y="106.3">GPIO14</text>
<text x="258.7" y="103.6" transform="rotate(-90 258.7 103.6)">GND</text>
<text x="168.9" y="108.8">GPIO15</text>
<text x="168.9" y="111.4">GPIO16</text>
<text x="168.9" y="113.9">GPIO17</text>
<text x="255.8" y="112.6">GND</text>
<text x="133.9" y="116.4">XIN</text>
<text x="168.9" y="116.4">GPIO18</text>
<text x="168.9" y="119">GPIO19</text>
<text x="260.9" y="120">R58</text>
<text x="74.3" y="124.1">+3.3V</text>
<text x="87" y="124.1">+3.3V</text>
<text x="168.9" y="121.5">GPIO20</text>
<text x="168.9" y="124.1">GPIO21</text>
<text x="261.7" y="122.5">1k</text>
<text x="81.3" y="131.7">C51</text>
<text x="94" y="131.7">C52</text>
<text x="133.9" y="126.6">XOUT</text>
<text x="168.9" y="126.6">GPIO22</text>
<text x="168.9" y="129.1">GPIO23</text>
<text x="168.9" y="131.7">GPIO24</text>
<text x="241.8" y="130.4">GND</text>
<text x="81.3" y="134.2">10uF</text>
<text x="94" y="134.2">100nF</text>
<text x="133.9" y="136.8">SWCLK</text>
<text x="168.9" y="134.2">GPIO25</text>
<text x="36.2" y="139.3">+3.3V</text>
<text x="45.1" y="139.3">+3.3V</text>
<text x="75.4" y="141.8">GND</text>
<text x="88.1" y="141.8">GND</text>
<text x="133.9" y="139.3">SWD</text>
<text x="163.1" y="139.3">GPIO26_ADC0</text>
<text x="163.1" y="141.8">GPIO27_ADC1</text>
<text x="41.2" y="149.5">2.2k</text>
<text x="41.2" y="146.9">R49</text>
<text x="50" y="149.5">2.2k</text>
<text x="50" y="146.9">R51</text>
<text x="64.1" y="146.9">+3.3V</text>
<text x="71.1" y="150">U7</text>
<text x="133.9" y="146.9">TESTEN</text>
<text x="155.8" y="149.4" transform="rotate(-90 155.8 149.4)">GND</text>
<text x="163.1" y="144.4">GPIO28_ADC2</text>
<text x="163.1" y="146.9">GPIO29_ADC3</text>
<text x="71.1" y="152.5">MCP4728</text>
<text x="109.3" y="152">TP21</text>
<text x="109.7" y="154.5">GND</text>
<text x="126.2" y="152">GND</text>
<text x="165.1" y="153.5">U8</text>
<text x="55.6" y="157.1">SCL</text>
<text x="55.6" y="159.6">SDA</text>
<text x="68.2" y="158.5" transform="rotate(-90 68.2 158.5)">VDD</text>
<text x="72.8" y="159.6">VOUTB</text>
<text x="73" y="157.1">VOUTA</text>
<text x="152.9" y="159.6">GND</text>
<text x="165.1" y="156.1">RP2040</text>
<text x="31.5" y="164.7">TP20 RDY</text>
<text x="31.5" y="162.2">TP19 ~{LDAC}</text>
<text x="55.6" y="162.2">~{LDAC}</text>
<text x="55.6" y="164.7">RDY/~{BSY}</text>
<text x="68.2" y="165.4" transform="rotate(-90 68.2 165.4)">VSS</text>
<text x="72.8" y="162.2">VOUTC</text>
<text x="72.8" y="164.7">VOUTD</text>
<text x="109.7" y="162.2">GND</text>
<text x="255.8" y="163.4">GND</text>
<text x="49.5" y="172.3">10k</text>
<text x="49.5" y="169.8">R50</text>
<text x="117.5" y="173.6">+3.3V</text>
<text x="149.2" y="173.6">+3.3V</text>
<text x="160.6" y="173.6">+3.3V</text>
<text x="45" y="179.9">GND</text>
<text x="65.3" y="174.9">GND</text>
<text x="17.9" y="182.5">TP18</text>
<text x="18.3" y="185">GND</text>
<text x="154.9" y="183.7">2.2k</text>
<text x="154.9" y="181.2">R55</text>
<text x="166.4" y="183.7">2.2k</text>
<text x="166.4" y="181.2">R56</text>
<text x="18.3" y="192.6">GND</text>
<text x="118.6" y="192.6">GND</text>
</g>
<g font-size="1.8" fill="#0f0f0f">
<text x="222.2" y="21.2">DVDD</text>
<text x="277.3" y="28.9">XIN</text>
<text x="275.6" y="47.9">XOUT</text>
<text x="43.2" y="51.7">DIN</text>
<text x="43.2" y="56.8">RXD1</text>
<text x="43.2" y="54.3">BCLK</text>
<text x="66.3" y="56.8">TXD1</text>
<text x="68.3" y="54.3">WS</text>
<text x="192.4" y="58.1">ADC_AVDD</text>
<text x="143.5" y="60.6">DVDD</text>
<text x="118.1" y="87.3">QSPI_SS</text>
<text x="182.1" y="89.8">SDA_DAC</text>
<text x="270.3" y="88.6">QSPI_SCLK</text>
<text x="272.7" y="86">QSPI_SS</text>
<text x="118.1" y="94.9">QSPI_SD1</text>
<text x="118.1" y="92.4">QSPI_SD0</text>
<text x="182.2" y="92.4">SCL_DAC</text>
<text x="271.4" y="93.6">QSPI_SD1</text>
<text x="271.4" y="91.1">QSPI_SD0</text>
<text x="118.1" y="100">QSPI_SD3</text>
<text x="118.1" y="97.4">QSPI_SD2</text>
<text x="271.4" y="98.7">QSPI_SD3</text>
<text x="271.4" y="96.2">QSPI_SD2</text>
<text x="118.1" y="102.5">QSPI_SCLK</text>
<text x="187.1" y="110.1">DIN</text>
<text x="187.6" y="112.7">WS</text>
<text x="123.2" y="115.2">XIN</text>
<text x="185.5" y="115.2">BCLK</text>
<text x="123.2" y="125.4">XOUT</text>
<text x="185.3" y="122.8">RXD1</text>
<text x="185.6" y="120.3">TXD1</text>
<text x="186.7" y="125.4">SDA</text>
<text x="268.9" y="124.1">QSPI_SS</text>
<text x="186.8" y="127.9">SCL</text>
<text x="123.2" y="135.5">SWC</text>
<text x="123.2" y="138.1">SWD</text>
<text x="29.2" y="155.9">SCL_DAC</text>
<text x="250.2" y="150.8">SWC</text>
<text x="250.2" y="155.9">SWD</text>
<text x="29.2" y="158.4">SDA_DAC</text>
<text x="113" y="182.5">SCL</text>
<text x="113" y="185.1">SDA</text>
<text x="152.1" y="190.5" transform="rotate(-90 152.1 190.5)">SCL</text>
<text x="163.5" y="190.5" transform="rotate(-90 163.5 190.5)">SDA</text>
</g>
<g font-size="1.8" fill="#a90000">
<text x="256.3" y="35.6" transform="rotate(-90 256.3 35.6)">1</text>
<text x="251.4" y="37.8">4</text>
<text x="256.3" y="42" transform="rotate(-90 256.3 42)">3</text>
<text x="260.3" y="37.8">2</text>
<text x="52" y="49.3">1</text>
<text x="52" y="51.8">3</text>
<text x="60.9" y="49.3">2</text>
<text x="60.9" y="51.8">4</text>
<text x="52" y="54.4">5</text>
<text x="52" y="56.9">7</text>
<text x="60.9" y="54.4">6</text>
<text x="60.9" y="56.9">8</text>
<text x="149.6" y="65.4" transform="rotate(-90 149.6 65.4)">45</text>
<text x="152.1" y="65.4" transform="rotate(-90 152.1 65.4)">23</text>
<text x="157.2" y="64.8" transform="rotate(-90 157.2 64.8)">1</text>
<text x="159.8" y="65.4" transform="rotate(-90 159.8 65.4)">48</text>
<text x="162.3" y="65.4" transform="rotate(-90 162.3 65.4)">43</text>
<text x="164.8" y="65.4" transform="rotate(-90 164.8 65.4)">44</text>
<text x="130.1" y="69.6">26</text>
<text x="177.7" y="69.6">2</text>
<text x="130.1" y="77.2">47</text>
<text x="177.7" y="72.1">3</text>
<text x="177.7" y="74.7">4</text>
<text x="177.7" y="77.2">5</text>
<text x="130.1" y="79.8">46</text>
<text x="177.7" y="79.8">6</text>
<text x="177.7" y="82.3">7</text>
<text x="257.6" y="83.3" transform="rotate(-90 257.6 83.3)">8</text>
<text x="130.1" y="87.4">56</text>
<text x="177.1" y="89.9">11</text>
<text x="177.7" y="84.8">8</text>
<text x="177.7" y="87.4">9</text>
<text x="266" y="86.1">1</text>
<text x="266" y="88.6">6</text>
<text x="130.1" y="92.5">53</text>
<text x="130.1" y="95">55</text>
<text x="177.1" y="92.5">12</text>
<text x="177.1" y="95">13</text>
<text x="266" y="93.7">2</text>
<text x="266" y="91.2">5</text>
<text x="130.1" y="100.1">51</text>
<text x="130.1" y="97.5">54</text>
<text x="177.1" y="97.5">14</text>
<text x="177.1" y="100.1">15</text>
<text x="266" y="96.3">3</text>
<text x="266" y="98.8">7</text>
<text x="130.1" y="102.6">52</text>
<text x="177.1" y="102.6">16</text>
<text x="177.1" y="105.2">17</text>
<text x="177.1" y="107.7">18</text>
<text x="257.6" y="106.1" transform="rotate(-90 257.6 106.1)">4</text>
<text x="177.1" y="110.2">27</text>
<text x="177.1" y="112.8">28</text>
<text x="130.1" y="115.3">20</text>
<text x="177.1" y="115.3">29</text>
<text x="177.1" y="117.9">30</text>
<text x="130.1" y="125.5">21</text>
<text x="177.1" y="120.4">31</text>
<text x="177.1" y="122.9">32</text>
<text x="177.1" y="125.5">34</text>
<text x="177.1" y="128">35</text>
<text x="177.1" y="130.6">36</text>
<text x="130.1" y="135.6">24</text>
<text x="177.1" y="133.1">37</text>
<text x="130.1" y="138.2">25</text>
<text x="177.1" y="138.2">38</text>
<text x="177.1" y="140.7">39</text>
<text x="177.1" y="143.3">40</text>
<text x="130.1" y="145.8">19</text>
<text x="177.1" y="145.8">41</text>
<text x="52.6" y="156">2</text>
<text x="67.1" y="153.1" transform="rotate(-90 67.1 153.1)">1</text>
<text x="80.6" y="156">6</text>
<text x="154.7" y="153.1" transform="rotate(-90 154.7 153.1)">57</text>
<text x="52.6" y="158.5">3</text>
<text x="52.6" y="161">4</text>
<text x="80.6" y="158.5">7</text>
<text x="80.6" y="161">8</text>
<text x="52.6" y="163.6">5</text>
<text x="80.6" y="163.6">9</text>
<text x="67.1" y="169" transform="rotate(-90 67.1 169)">10</text>
</g>
<g font-size="1.8" fill="#725600">
<text x="192" y="70.7">CH2_GA</text>
<text x="111.4" y="75.8">USB_D+</text>
<text x="192" y="73.3">CH2_GB</text>
<text x="192" y="75.8">CH3_GA</text>
<text x="111.4" y="82.1">USB_D-</text>
<text x="192" y="83.4">CH1_GB</text>
<text x="192" y="78.3">CH3_GB</text>
<text x="192" y="80.9">CH1_GA</text>
<text x="192" y="88.5">CH4_GB</text>
<text x="192" y="86">CH4_GA</text>
<text x="192" y="98.7">~{PIP_EN}</text>
<text x="192" y="101.2">~{TRIG_B1}</text>
<text x="192" y="96.1">DRV_EN</text>
<text x="192" y="106.3">~{TRIG_A1}</text>
<text x="192" y="103.7">~{TRIG_B2}</text>
<text x="192" y="108.8">~{TRIG_A2}</text>
<text x="192" y="119">PWR_CTRL</text>
<text x="192" y="129.1">SCL</text>
<text x="192" y="126.6">SDA</text>
<text x="192" y="131.7">DISCH_EN</text>
<text x="192" y="134.2">~{INT_PD}</text>
<text x="192" y="139.3">SENSE</text>
<text x="192" y="141.8">MIC</text>
<text x="192" y="144.4">AUDIO_R</text>
<text x="192" y="146.9">AUDIO_L</text>
<text x="87.8" y="159.6">CH2_LVL</text>
<text x="87.8" y="157.1">CH1_LVL</text>
<text x="87.8" y="162.2">CH3_LVL</text>
<text x="87.8" y="164.7">CH4_LVL</text>
</g>
<g font-size="1.8" fill="#939391">
<text x="273.1" y="78.3">R60</text>
<text x="273.1" y="80.9">10k</text>
<text x="248.4" y="119">JP3</text>
<text x="247.6" y="121.5">BOOT</text>
<text x="266.7" y="153.3">J8</text>
<text x="266.7" y="155.8">SWD</text>
<text x="129.5" y="179.9">J7</text>
<text x="129.5" y="182.5">I2C</text>
</g>
<g font-size="1.8" fill="#a5a4a2">
<text x="260.3" y="150.9">1</text>
<text x="260.3" y="153.4">2</text>
<text x="260.3" y="156">3</text>
<text x="123.1" y="177.5">1</text>
<text x="123.1" y="180.1">2</text>
<text x="123.1" y="182.6">3</text>
<text x="123.1" y="185.2">4</text>
</g>
<g font-size="1.4" fill="#0000c2">
<text x="106.4" y="24.6">Place</text>
<text x="106.4" y="26.2">pin</text>
<text x="109.7" y="26.2">44</text>
<text x="111.6" y="24.6">near</text>
<text x="221" y="30.7">Place</text>
<text x="221" y="32.3">pin</text>
<text x="224.3" y="32.3">45</text>
<text x="226.1" y="30.7">near</text>
<text x="212.9" y="53.6">ADC current</text>
<text x="223.1" y="53.6">=</text>
<text x="225.3" y="53.6">~150uA</text>
<text x="52.9" y="61.2">3.3V</text>
<text x="57.2" y="61.2">logic</text>
<text x="242.7" y="98.5">128</text>
<text x="246.6" y="98.5">Mb</text>
<text x="256.3" y="130">Jump</text>
<text x="256.3" y="131.6">(disables</text>
<text x="261.2" y="130">BOOT for</text>
<text x="264.2" y="131.6">flash</text>
<text x="268.9" y="131.6">boot)</text>
<text x="269.2" y="130">UF2</text>
<text x="273.1" y="130">boot</text>
<text x="76.5" y="172.2">addr</text>
<text x="80.8" y="172.2">=</text>
<text x="83.1" y="172.2">0x60</text>
</g>
</svg>
